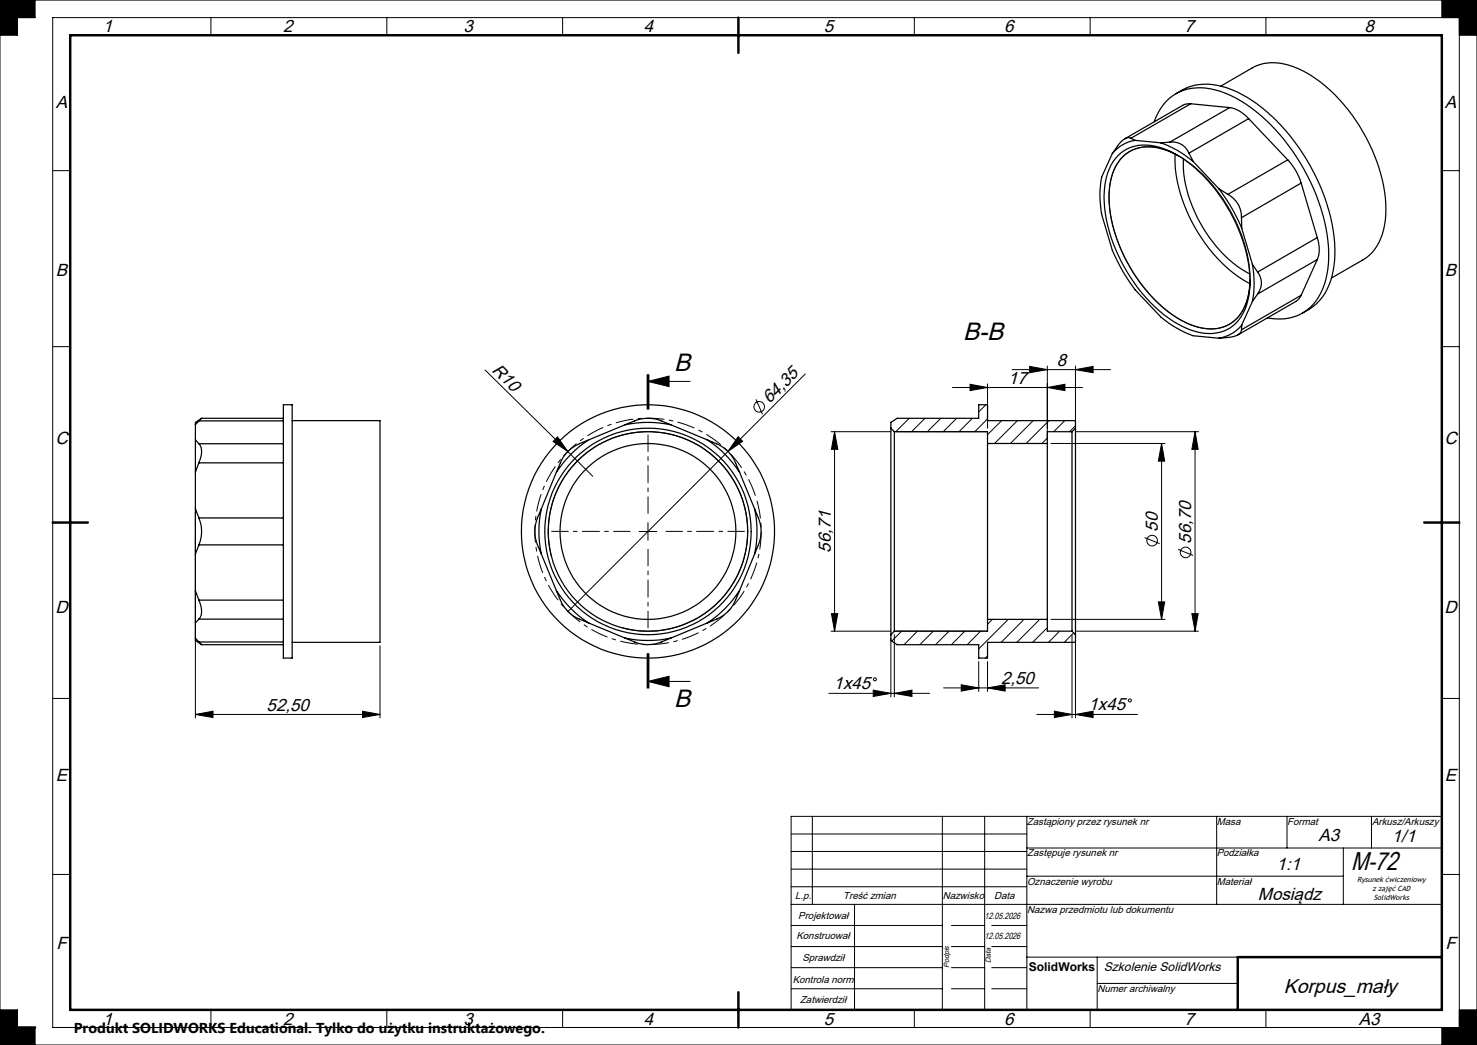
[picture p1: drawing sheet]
<svg xmlns="http://www.w3.org/2000/svg" width="420mm" height="297mm" viewBox="0 0 420 297" stroke-linecap="round" stroke-linejoin="round" font-family="sans-serif">
<g fill="none" stroke="#000" stroke-width=".35">
<path d="M321.6 39.3a2.99 2.99 0 0 0-3.5 1.7l-1.8 2.6M321.6 39.3l1.2 .6M322.8 39.9a10.4 10.4 0 0 0-6.5 3.7M322.8 39.9l7.3 .7M328.2 34.6a13.3 13.3 0 0 1 16-9.3 34 34 0 0 1 17 10 58.1 58.1 0 0 1 16.6 34.7 22.4 22.4 0 0 1-4.3 16.4 13.4 13.4 0 0 1-13.1 3.9M334.4 26.6a15.7 15.7 0 0 1 15.8-1.1 46 46 0 0 1 20.2 18.1 53.1 53.1 0 0 1 9.2 28.7 18.6 18.6 0 0 1-6.1 14.8l-3.1 1.9M338.6 29.5l-1.2 .1-1.1 .3-16.4 9.5M338.6 29.5l11.1 1.1M338.6 29.5l-17 9.8M347.1 24.5l9-5.2a14 14 0 0 1 13 .2 44.3 44.3 0 0 1 20.3 21.3 39.5 39.5 0 0 1 4.3 23 13.7 13.7 0 0 1-6.1 10.1l-9 5.1M349.7 30.6a9.2 9.2 0 0 1 5.4 3.1M349.7 30.6l-17 9.8"/>
<path d="M355.1 33.7l-17 9.8M355.1 33.7l11.1 11.7M316.3 43.6l-3 6.7a28.5 28.5 0 0 0 0 10.6l3 10.3a51.3 51.3 0 0 0 6.5 11.2l7.3 7.7a30.7 30.7 0 0 0 9.2 5.3l7.3 .7M317.9 44.2a11.6 11.6 0 0 1 12.9-2 37.4 37.4 0 0 1 18.1 16.5 40.4 40.4 0 0 1 6.4 24.2 13.3 13.3 0 0 1-6.4 10.8 14.1 14.1 0 0 1-12.9-1 43.4 43.4 0 0 1-18.8-22 33.9 33.9 0 0 1-2.6-20.3l.4-1.2a12.3 12.3 0 0 1 2.9-5zM330.1 40.6a28.8 28.8 0 0 1 9.2 5.3M332.7 40.4a5.1 5.1 0 0 1 5.4 3.1M332.7 40.4l-2.6 .2M334.2 43.8a42.4 42.4 0 0 0 9.5 26.8 35.8 35.8 0 0 0 11.7 10M335.1 44.3a14.5 14.5 0 0 0-13.2-1.6 12.5 12.5 0 0 0-6.4 10.5 40.4 40.4 0 0 0 8.5 26.8 32.2 32.2 0 0 0 17.1 13.1 10.6 10.6 0 0 0 13.7-8.4l.3-1.3 .4-3.8M336.5 45.2a38 38 0 0 0 10.6 26.2 28.5 28.5 0 0 0 8.3 6.5M338.1 43.5l1.2 2.4M339.3 45.9l7.3 7.8"/>
<path d="M346.6 53.7a51.3 51.3 0 0 1 6.5 11.2M346.6 53.7l2.6 1.5M349.2 55.2a7.3 7.3 0 0 1 3.8 6.7M366.2 45.4a16.3 16.3 0 0 1 3.8 6.6M366.2 45.4l-17 9.8M370 52l-17 9.9M370 52l4.6 15.5M353 61.9l.1 3M353.1 64.9l3 10.2M356.1 75.1a28.5 28.5 0 0 1 0 10.6M356.1 75.1l1.5 2.2M357.6 77.3a5 5 0 0 1 0 6.3"/>
<path d="M374.6 67.5a8.8 8.8 0 0 1 0 6.3M374.6 67.5l-17 9.8M374.6 73.8l-4.6 10.1M374.6 73.8l-17 9.8M353 93.7a2.64 2.64 0 0 1-2.8 2.1l-3.6 .3M353.1 92.4a10.4 10.4 0 0 1-6.5 3.7M353.1 92.4l-.1 1.3M356.1 85.7l-3 6.7M357.6 83.6l-1.5 2.1M370 83.9l-.6 1-.9 .8-16.5 9.5M370 83.9l-17 9.8M56.6 119.6l-1 1.1"/>
<path d="M56.6 119.6h24M57.3 118.9l-.7 .7M57.3 118.9l-1.7 1.1v.7M57.3 118.9h23.3M80.6 115h2.5v72h-2.5zM83.1 119.6h25v63h-25M55.6 125v9.2M55.6 120.7v4.3M55.6 134.2v10.4M55.6 125l1 1.1M56.6 126.1a4.1 4.1 0 0 1 .3 4.4l-.3 1M56.6 131.5l-1 2.7"/>
<path d="M56.6 131.5h24M56.6 126.1h24M158.2 134.2l-4.2 10.4M167.4 125a31.6 31.6 0 0 0-9.2 9.2M177.8 120.7a31.8 31.8 0 0 1 12.9 0M177.8 120.7a12.6 12.6 0 0 1 9.2-1.5l3.7 1.5M177.8 120.7l-13.1 5.4a10 10 0 0 0-5.4 5.4l-1.1 2.7M190.7 120.7l13.7 5.7a10 10 0 0 1 4.8 5.1l1.1 2.7M201.1 125a31.6 31.6 0 0 1 9.2 9.2M210.3 134.2l5.4 13a9.7 9.7 0 0 1 0 7.7l-1.1 2.6M253.3 121.7v58.7M253.3 121.7v-1.7l1.8-1.1h23.2v-3.9h2.5v4.6h25v2.1"/>
<path d="M253.3 121.7l1 1M254.3 122.7v56.7M254.3 122.7h26.5v3.3M280.8 126v50M280.8 126h17M297.8 126v50M304.8 122.7v56.7M304.8 122.7h-7v3.3M305.8 121.7v58.7M305.8 121.7l-1 1M55.6 144.6v12.9M55.6 144.6l1 2.6"/>
<path d="M55.6 157.5v10.4M56.6 147.2a9.7 9.7 0 0 1 0 7.7M56.6 154.9h24M56.6 147.2h24M56.6 154.9l-1 2.6M154 144.6a30 30 0 0 0 0 12.9M154 144.6a11.6 11.6 0 0 0-1.4 9.6l1.4 3.3M154 157.5l4.2 10.4M214.6 144.6a30 30 0 0 1 0 12.9M214.6 157.5l-4.3 10.4M55.6 167.9v9.2M55.6 167.9l1 2.7"/>
<path d="M55.6 177.1v4.3M56.6 170.6l.2 .6a4.5 4.5 0 0 1-.2 4.8M56.6 170.6h24M56.6 176l-1 1.1M56.6 176h24M158.2 167.9a31.6 31.6 0 0 0 9.2 9.2M158.2 167.9a12.2 12.2 0 0 0 5.9 7.8l13.7 5.7M210.3 167.9a31.6 31.6 0 0 1-9.2 9.2M210.3 167.9a12.3 12.3 0 0 1-5.5 7.6l-14.1 5.9M254.3 179.4l-1 1M280.8 176v3.4h-26.5M280.8 176h17"/>
<path d="M297.8 176v3.4h7M304.8 179.4l1 1M55.6 181.4v.6l1.7 1.2M55.6 181.4l1 1.1M56.6 182.5l.7 .7M56.6 182.5h24M57.3 183.2h23.3M177.8 181.4a31.8 31.8 0 0 0 12.9 0M177.8 181.4a12 12 0 0 0 9.6 1.3l3.3-1.3M253.3 180.4v1.6l1.8 1.2h23.2v3.8h2.5v-4.4h25v-2.2"/>
<circle cx="184.2" cy="151" r="29.4"/>
<circle cx="184.3" cy="151" r="28.4"/>
<circle cx="184.3" cy="151" r="36"/>
<circle cx="184.3" cy="151" r="25"/>
</g>
<g fill="none" stroke="#000" stroke-width=".28">
<path d="M0 -.1v297.2M.1 0l-.1 .1M419.9 0l.1 .1M420 -.1v297.2l-.4-.5M420 0l-.4 .4M10 0v5h-5v5h-5M15 5h400v287h-400zM60 5v5M110 5v5M160 5v5M210 5v5M260 5v5"/>
<path d="M310 5v5M360 5v5M410 0v5M415 10h5M420 0h-420.1l.5 .4M15 48.5h5M318.7 45.2a11 11 0 0 1 12.5-2.7 35.4 35.4 0 0 1 17.4 15.3 39.5 39.5 0 0 1 6.7 24.4 12 12 0 0 1-7.5 10.8 16.6 16.6 0 0 1-14-3.3 45.2 45.2 0 0 1-18.4-32.4 17.1 17.1 0 0 1 3.3-12.1zM410 48.5h5M15 98.5h5M410 98.5h5M137.9 105.2l23.6 23.1M184 106.4v10"/>
<path d="M184.3 108.4l6-1.5v3zM184.3 108.4h12M184.3 106.4v10M184.5 106.4v10M215 113.5l1.8 4.3M229 106.3l-67.5 67.5M258.6 118.9l-3.9 3.8M263 118.9l-3.8 3.8M267.5 118.9l-3.8 3.8M270.8 110.1h37M272 118.9l-3.8 3.8M275.8 109.2l5 .9-5 .9z"/>
<path d="M276.5 118.9l-3.8 3.8M280.4 115l-2.1 2M280.8 119.1l-3.6 3.6M280.8 109.1v12.6M284.8 119.6l-4 3.9M287.8 105.1h28M289.3 119.6l-6.5 6.4M292.8 104.1l5 1-5 .8zM293.8 119.6l-6.5 6.4M297.8 110.1l5-.9v1.8zM297.8 104v21.1M298.3 119.6l-6.5 6.4"/>
<path d="M302.8 119.6l-3.2 3.1M305.8 105.1l5-1v1.8zM305.8 104v16.7M158.5 124.2l3 4.1-4.2-2.8zM161.5 128.3l7.1 7.1M209.9 124.1l1.3 1.3-4.2 2.9zM236.3 122.7h17M237.3 122.7l.9 5h-1.8zM237.3 122.7v56.7M254.3 122.7h26.5M297.8 124.5l-1.5 1.5M298.8 126h32.5"/>
<path d="M305.8 121l-1.7 1.7M305.8 122.7h35M330.3 126l.9 5.1h-1.8zM330.3 126v50M339.8 122.7l.9 5h-1.8zM339.8 122.7v56.7M55.6 145.6v58.4M156.9 158.4a28.4 28.4 0 0 1 24.9-35.6 28.4 28.4 0 0 1 30.7 30.7 28.4 28.4 0 0 1-35.6 24.9M181.8 151.1h5M184.3 148.6v5M325.5 152.8l4.3 1.7M335 156.1l4.3 1.8"/>
<path d="M410 148.5h5M236.3 179.4h17M236.4 174.4h1.8l-.9 5zM254.3 179.4h26.5M256.4 179.4l-2.8 2.8M260.9 179.4l-3.8 3.8M265.4 179.4l-3.9 3.8M269.9 179.4l-3.9 3.8M274.4 179.4l-3.9 3.8M278.8 179.4l-3.8 3.8M282.2 176l-1.4 1.4M286.7 176l-8.4 8.4"/>
<path d="M291.2 176l-6.5 6.6M295.7 176l-6.5 6.6M297.8 178.4l-4.1 4.2M298.8 176h32.5M301.3 179.4l-3.1 3.2M305.3 179.9l-2.7 2.7M305.8 179.4h35M329.4 171.1h1.8l-.9 4.9zM338.9 174.4h1.8l-.9 5zM15 198.5h5M108.1 183.5v20.5M184 185.7v10"/>
<path d="M184.3 193.7l6-1.5v3zM184.3 193.7h12M184.3 185.7v10M184.5 185.7v10zM235.7 197.1h28.6M248.3 196.1l5 1-5 .8zM253.3 181.4v16.6M254.3 197.1l5-1v1.8zM254.3 180.4v17.6M268.3 195.5h27M273.3 194.6l5 .9-5 .9zM278.3 188v8.5"/>
<path d="M280.8 195.5l5-.9v1.8zM280.8 186.4l-.6 .6M280.8 188v8.5M304.8 180.4v23.6M305.8 181.4v22.6M410 198.5h5M55.6 203.1l5-1v1.8zM55.6 203.1h52.5M103.1 202.1l5 1-5 .8zM294.8 203.1h28.7M299.8 202.1l5 1-5 .8zM305.8 203.1l5-1v1.8z"/>
<path d="M225 237h67M225 232h185v55h-185zM231 232v25M268 232v55M280 232v55M292 232v55M346 232v25M366 232v9M390 232v9M15 248.5h5M225 242h67M225 247h67"/>
<path d="M225 252h67M225 257h185M243 257v30M292 241h118M292 249h90M382 241v16M410 248.5h5M225 275h43M225 263h43M225 269h43M270.5 275h9.5M270.5 263h9.5"/>
<path d="M270.5 269h9.5M282 275h10M282 263h10M282 269h10M292 272h60M312 272v15M312 279.5h40M-.1 297h420.1M0 297l.1 .1M0 287h5v5h5v5M.4 296.6l-.4 .5M.4 296.5l-.4 .5"/>
<path d="M60 287v5M110 287v5M160 287v5M210 287v5M225 281h43M260 287v5M270.5 281h9.5M282 281h10M310 287v5M360 287v5M410 292v5M415 287h5"/>
<path d="M420 296.9l-.1 .2"/>
<circle cx="215.9" cy="115.6" r="1.5"/>
<circle cx="327.6" cy="153.7" r="1.51"/>
<circle cx="337.1" cy="157" r="1.51"/>
<circle cx="248.8" cy="193.1" r=".43"/>
<circle cx="321.3" cy="199.1" r=".43"/>
</g>
<path d="M20 10h390v277h-390zM210 5v10M15 148.5h10M405 148.5h10M410 272h-58v15M5 292h5M210 282v10" fill="none" stroke="#000" stroke-width=".7"/>
<g fill="#000">
<path d="M410 0v5h5v5h5v-10zM415 287v5h-5v5h10v-10zM0 0v10h5v-5h5v-5z" fill-rule="evenodd"/>
<path d="M0 287h5v5h5v5h-10z" fill-rule="evenodd"/>
</g>
<path d="M215 141.6a32.2 32.2 0 0 0-53.9-12.9 32.2 32.2 0 0 0 14.8 53.4 32.2 32.2 0 0 0 39.6-38.9l-.5-1.6" fill="none" stroke="#000" stroke-width=".28" stroke-dasharray="5.1 1.3 1.3 1.3" stroke-dashoffset="-.8" stroke-linecap="butt"/>
<path d="M184.3 106.4v89.3" fill="none" stroke="#000" stroke-width=".28" stroke-dasharray="0 11559.8" stroke-linecap="butt"/>
<path d="M179.3 151h-22.5M184.3 146v-22.5M184.3 156v22.5M189.3 151h22.5" fill="none" stroke="#000" stroke-width=".28" stroke-dasharray="5.1 1.3 1.3 1.3" stroke-dashoffset=".2" stroke-linecap="butt"/>
<g fill="#000">
<path d="M158.5 124.2l3 4.1-4.2-2.8zM209.9 124.1l1.3 1.3-4.2 2.9z"/>
<path d="M184.3 108.4l6-1.5v3zM184.3 193.7l6-1.5v3z"/>
<path d="M339.8 122.7l.9 5h-1.8zM338.9 174.4h1.8l-.9 5zM330.3 126l.9 5.1h-1.8zM329.4 171.1h1.8l-.9 4.9zM237.3 122.7l.9 5h-1.8zM236.4 174.4h1.8l-.9 5z"/>
<path d="M55.6 203.1l5-1v1.8zM103.1 202.1l5 1-5 .8zM292.8 104.1l5 1-5 .8zM305.8 105.1l5-1v1.8zM275.8 109.2l5 .9-5 .9zM297.8 110.1l5-.9v1.8zM273.3 194.6l5 .9-5 .9zM280.8 195.5l5-.9v1.8zM299.8 202.1l5 1-5 .8zM305.8 203.1l5-1v1.8zM248.3 196.1l5 1-5 .8zM254.3 197.1l5-1v1.8z"/>
</g>
<text font-size="7.3" x="384.2" y="247.1">M-72</text>
<g font-size="7.1">
<text x="273.9" y="96.5">B-B</text>
<text x="191.7" y="105.6">B</text>
<text x="191.7" y="201.1">B</text>
</g>
<text font-size="5.7" x="365.1" y="282.1">Korpus_mały</text>
<g font-size="5">
<text x="29.3" y="9.2">1</text>
<text x="80.5" y="9.2">2</text>
<text x="131.8" y="9.2">3</text>
<text x="183" y="9.2">4</text>
<text x="234.3" y="9.2">5</text>
<text x="285.5" y="9.2">6</text>
<text x="336.8" y="9.2">7</text>
<text x="388" y="9.2">8</text>
<text x="15.9" y="30.6">A</text>
<text x="410.9" y="30.6">A</text>
<text x="15.9" y="78.4">B</text>
<text x="410.9" y="78.4">B</text>
<text x="139.7" y="105.3" transform="rotate(45 139.7 105.3)">R10</text>
<text x="300.5" y="103.9">8</text>
<text x="286.7" y="109">17</text>
<text x="218.8" y="115" transform="rotate(-45 218.8 115)">64,35</text>
<text x="15.8" y="126.3">C</text>
<text x="410.8" y="126.3">C</text>
<text x="329.2" y="151.1" transform="rotate(-90 329.2 151.1)">50</text>
<text x="338.7" y="154.5" transform="rotate(-90 338.7 154.5)">56,70</text>
<text x="236.3" y="157" transform="rotate(-90 236.3 157)">56,71</text>
<text x="15.8" y="174.1">D</text>
<text x="410.8" y="174.1">D</text>
<text x="237.1" y="195.9">1x45</text>
<text x="284.7" y="194.4">2,50</text>
<text x="75.8" y="201.9">52,50</text>
<text x="309.6" y="201.9">1x45</text>
<text x="15.9" y="221.9">E</text>
<text x="410.9" y="221.9">E</text>
<text x="375" y="239.1">A3</text>
<text x="395.8" y="239.2">1/1</text>
<text x="363" y="247.2">1:1</text>
<text x="357.7" y="255.6">Mosiądz</text>
<text x="16" y="269.8">F</text>
<text x="411" y="269.8">F</text>
<text x="29.3" y="291.2">1</text>
<text x="80.5" y="291.2">2</text>
<text x="131.8" y="291.2">3</text>
<text x="183" y="291.2">4</text>
<text x="234.3" y="291.2">5</text>
<text x="285.5" y="291.2">6</text>
<text x="336.8" y="291.2">7</text>
<text x="386.4" y="291.2">A3</text>
</g>
<text font-size="4.1" x="21" y="293.7">Produkt SOLIDWORKS Educational. Tylko do użytku instruktażowego.</text>
<text font-size="3.6" x="313.9" y="275.9">Szkolenie SolidWorks</text>
<text font-size="3.4" x="292.6" y="275.9">SolidWorks</text>
<g font-size="2.8">
<text x="292" y="234.4">Zastąpiony przez rysunek nr</text>
<text x="346" y="234.4">Masa</text>
<text x="366.1" y="234.5">Format</text>
<text x="390.1" y="234.5">Arkusz/Arkuszy</text>
<text x="292.1" y="243.3">Zastępuje rysunek nr</text>
<text x="346" y="243.4">Podziałka</text>
<text x="292.1" y="251.5">Oznaczenie wyrobu</text>
<text x="346" y="251.4">Materiał</text>
<text x="226.1" y="255.6">L.p.</text>
<text x="239.8" y="255.6">Treść zmian</text>
<text x="268.1" y="255.6">Nazwisko</text>
<text x="282.7" y="255.6">Data</text>
<text x="227" y="261.1">Projektował</text>
<text x="292.1" y="259.4">Nazwa przedmiotu lub dokumentu</text>
<text x="226.5" y="266.9">Konstruował</text>
<text x="228.2" y="273">Sprawdził</text>
<text x="225.4" y="279.4">Kontrola norm</text>
<text x="312.1" y="281.8">Numer archiwalny</text>
<text x="227.5" y="285">Zatwierdził</text>
</g>
<g font-size="2.6">
<text x="280" y="261.1">12.05.2026</text>
<text x="280" y="267">12.05.2026</text>
</g>
<g font-size="2.1">
<text x="386" y="250.7">Rysunek ćwiczeniowy</text>
<text x="390.3" y="253.2">z zajęć CAD</text>
<text x="390.7" y="255.7">SolidWorks</text>
<text x="269.9" y="275.2" transform="rotate(-90 269.9 275.2)">Podpis</text>
<text x="281.7" y="273.8" transform="rotate(-90 281.7 273.8)">Data</text>
</g>
</svg>
